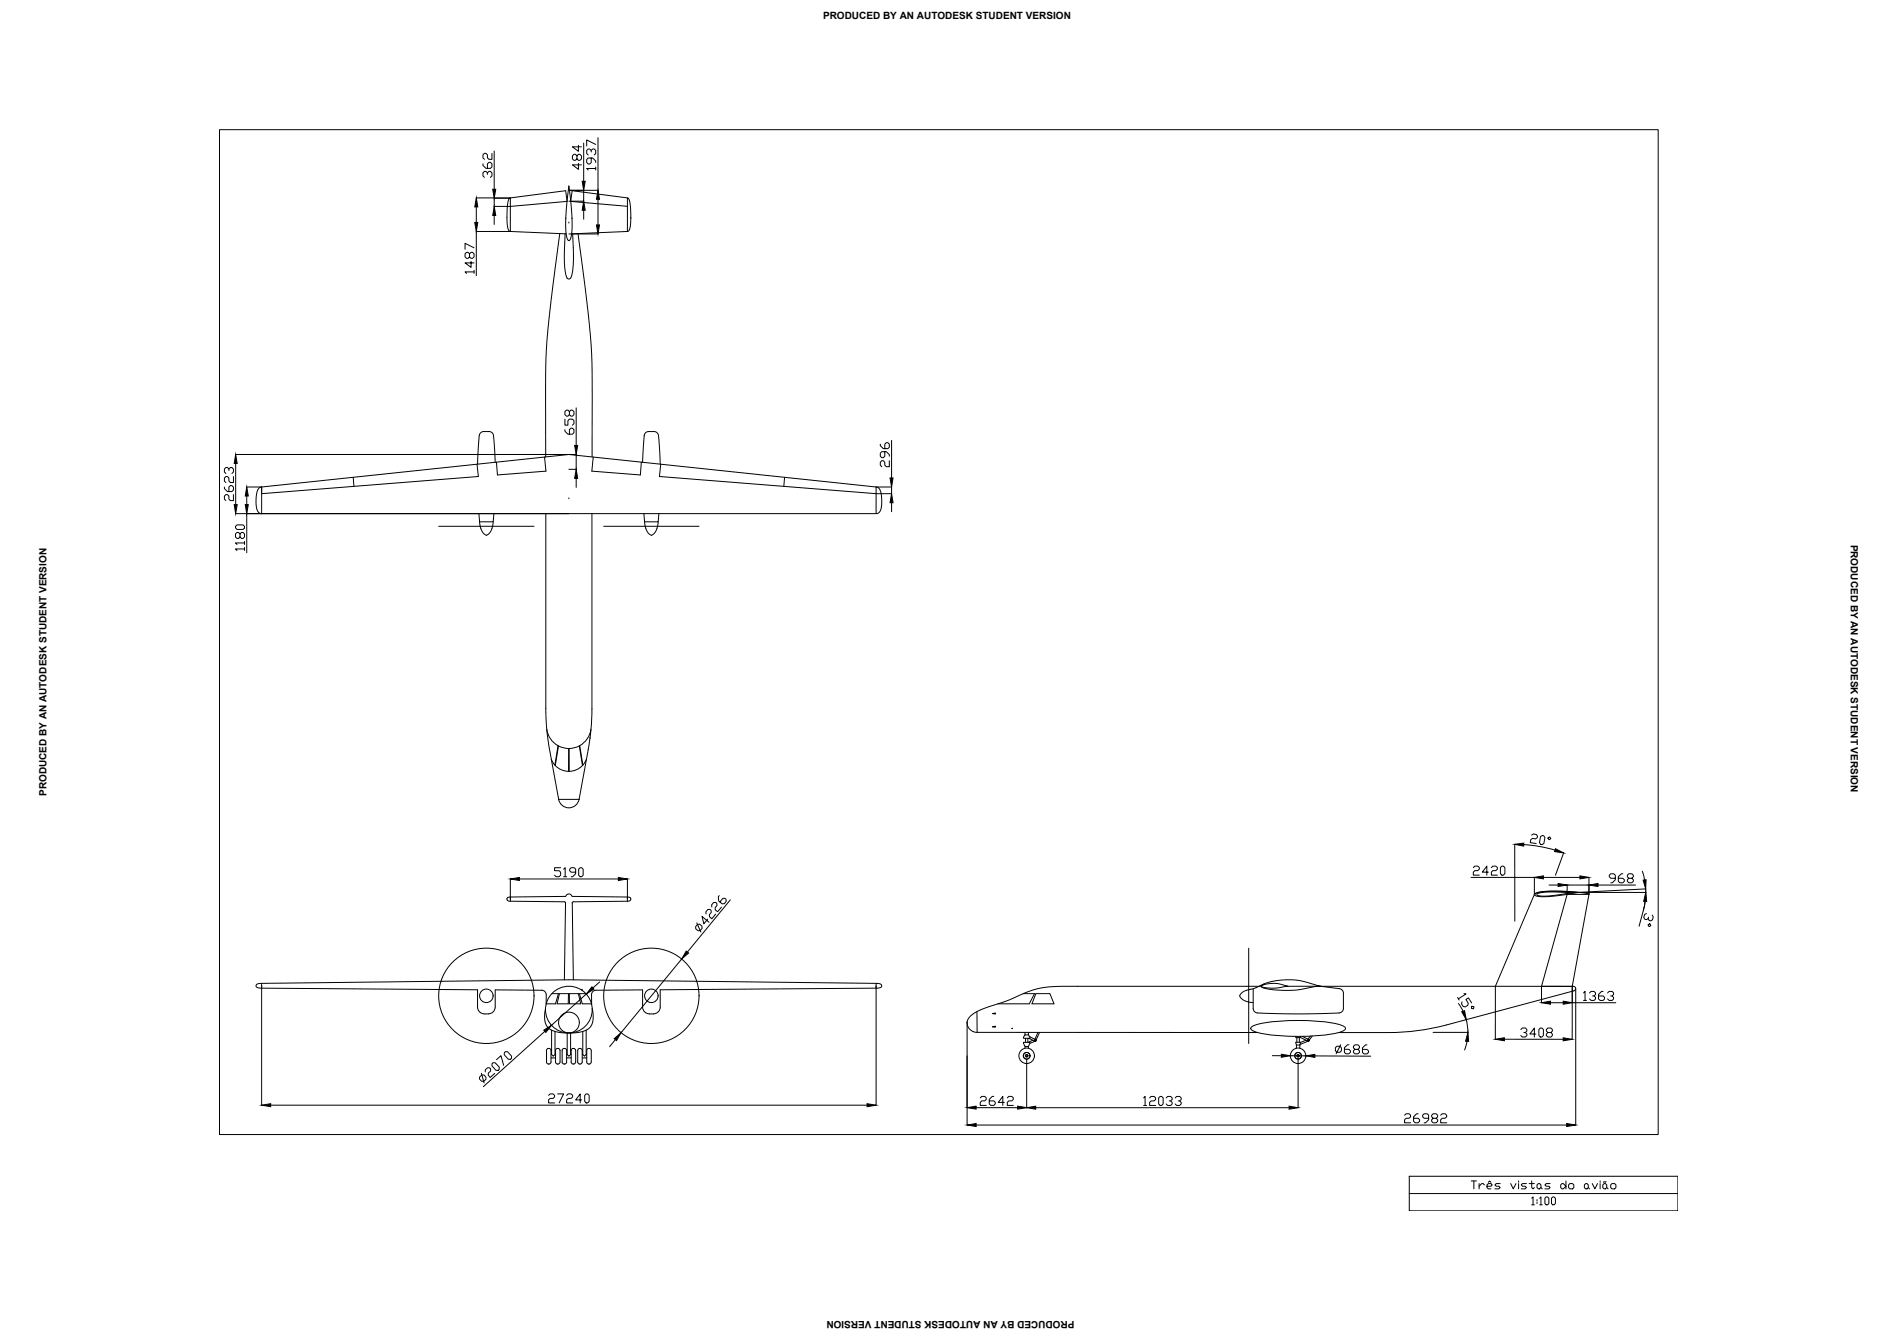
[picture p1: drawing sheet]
<svg xmlns="http://www.w3.org/2000/svg" width="841mm" height="594mm" viewBox="0 0 841 594" stroke-linecap="round" stroke-linejoin="round" font-family="sans-serif">
<!-- layer: 0 -->
<g fill="none" stroke="#000" stroke-width=".44">
<path d="M97.3 57.5h637.8v445.5h-637.8zM214.1 72.6v.7l1.3 1.3h2l.7-.6v-1.4l-.7-.6h-.6l-.7 .6v2M216.1 77.3v-.7l-.7-.6h-.6l-.7 .6v1.4l.7 .6M216.1 76.6l.7-.6h.6l.7 .6v1.4l-.7 .6M218.1 68v2.6h-1.3l-.7-.6v-1.4l-.7-.6h-.6l-.7 .6v1.4l.7 .6M219.1 67v16.9M255.8 69.1l.6-.7h.7l.7 .7v1.3l-.7 .7h-.7l-.6-.7v-1.3l-.7-.7h-.6l-.7 .7v1.3l.7 .7h.6l.7-.7M256.4 72.4v2.7l-2.6-2h4M256.4 64.4v2.7l-2.6-2h4M258.8 63.4v17M262.1 70v2l-.7 .7h-.6l-.7-.7v-1.3l.7-.7h2l1.3 1.4v.6M262.1 67.4v-.7l-.7-.7h-.6l-.7 .7v1.3l.7 .7"/>
<path d="M262.1 66.7l.7-.7h.6l.7 .7v1.3l-.7 .7M264.1 74.7h-4l.7 .7M264.1 64l-4-2v2.7M264.1 74v1.4M265.1 61.1v23.3h-12.9M211.1 87.7h15.2l-.7 .6-.5 1.6-.3 6 .3 5 .5 1.3 .7 .4M211.2 91.7v6.9M219.1 95.5v4M226.3 87.9h-7.2v3.6h7.2l25.1-2.2-.6-4.8-24.5 3.2v14.9M250.8 96.6v.3M252.2 82.5l1.4 15.8-.2 5.5-.5 2.2-.6 .7-.6-.4-.5-1.4-.4-4.7 .3-7.7zM252.2 98.9h.1"/>
<path d="M253.6 96.6v.3M258.8 84.4v4.8h-6.6M258.8 93.2v4M265.1 88.4v11.3M278.2 91.5l-25.2-2.2 .6-4.8 24.6 3.2v14.9M278.2 87.7l.6 .5 .4 1.4 .5 7.2M279.7 96.6l-.3 4.2-.5 1.3-.5 .5-25 1.1M208.2 112.6l.6-.7h.7l.7 .7v1.3l-.7 .6h-.7l-.6-.6v-1.3l-.7-.7h-.7l-.6 .7v1.3l.6 .6h.7l.7-.6M208.8 115.9v2.6l-2.6-1.9h4M210.2 109.9l-4-2v2.6M210.2 119.9v1.3M226.3 102.6l24.7 1.1"/>
<path d="M226.3 102.6h-15.2l.1 19.6M248.2 103.6l-4.2 32.1-1.8 19.4-.3 14.7v32.8M250.5 103.7l-.3 11.7 .8 6.9a1.27 1.27 0 0 0 1.4 1.4 1.27 1.27 0 0 0 1.1-1.6l.7-7.2-.3-11.2M252.2 103.7h12.9M256.3 103.6l3.6 27.5 2.2 22.4 .4 11.7v37.4M210.2 120.6h-4l.6 .6M212.5 193.2l-.8 12.6M212.5 193.1l.6-1.3 1.4-.5 3.3 .3 .7 .6 .3 .9M218.8 193.2l.7 11.7M285.6 193.1l.6-1.3 1.4-.5 3.3 .3 .7 .6 .4 .9M285.6 193.2l-.7 11.7M292 193.2l.7 12.6"/>
<path d="M99.5 215.9v.7l1.3 1.3h2l.7-.6v-1.4l-.7-.6h-.6l-.7 .6v2M101.5 208.6v-.7l-.7-.6h-.7l-.6 .6v1.4l.6 .6M101.5 207.9l.7-.6h.6l.7 .6v1.4l-.7 .6M103.5 219.3v2.6h-1.3l-.7-.6v-1.4l-.7-.6h-.7l-.6 .6v1.4l.6 .6M103.5 211.3v2.6h-1.3l-.7-.6v-1.4l-.7-.6h-.7l-.6 .6v1.4l.6 .6M104.5 201.5h147.7M104.5 205.5v18.2M109.4 215.9h6.6M109.4 219.9v3.8M116 215.9l-1 .3-.9 1.3-.6 4.5 .6 4.2 .7 1.1 1.2 .4M116 215.9l136.2-14.4 136.2 14.4M116 215.9v11.8"/>
<path d="M156.6 211.6l.3 4M211.5 205.8l.6 5.5M220.1 204.9l.4 5.7M241.4 202.6l.6 6.3M263 202.6l-.6 6.3M284.3 204.9l-.4 5.7M292.9 205.8l-.5 5.5M347.8 211.6l-.3 4M388.4 215.9l1 .3 .8 1.1 .7 4.2-.5 4.5-.6 1.2-1.2 .5h-272.6M388.4 215.9v11.8M104.4 233.4l.7-.7h2.6l.7 .7v.6l-.7 .7h-2.6l-.7-.7zM104.5 227.7h147.7"/>
<path d="M106.4 236.7l.7-.6h.6l.7 .6v1.3l-.7 .7h-.6l-.7-.7v-1.3l-.7-.6h-.6l-.7 .6v1.3l.7 .7h.6l.7-.7M109.4 227.7v17.4M194.5 233.3h42.3M212.3 227.7l.3 3.3M212.6 230.8v.5M212.6 231.3l1 4 .8 1.2 1.2 .8 1.2-.7 .9-1.3 .9-4M212.6 231.3h6M219 227.7l-.4 3.6M242 227.7l.1 90.7 1.1 11.1 4.5 24.9h9l5.1-29 .6-11.2v-86.5M252.2 221.2h.1M267.7 233.3h42.2M285.5 227.7l.3 3.3"/>
<path d="M285.7 230.8l.1 .5M285.8 231.3l.2 1.9 .8 2.3 1 1.2 1 .6 1.2-.8 .8-1 .7-2.2 .3-2M285.8 231.3h6M292.1 227.7l-.3 3.6M108.4 243.4h-4l.7 .7M108.4 240.7h-4l.7 .7M108.4 240.1v1.3M108.4 242.7v1.4M242.4 323.3a9.9 9.9 0 0 0 5 7.3l-1.4 8.6M244.4 336.6l1.6 2.6M260 336.6l-1.6 2.6M261.6 327.4h.1"/>
<path d="M262 323.3a9.9 9.9 0 0 1-5 7.3l1.4 8.6M247.7 354.4a4.6 4.6 0 0 0 4.5 3.7 4.6 4.6 0 0 0 4.5-3.7M252 342a8.3 8.3 0 0 1-5.8-2.6l1.4-8.7 2.5 .9 2 .2v10.2M252.3 342a8.3 8.3 0 0 0 5.9-2.6l-1.4-8.7-2.5 .9-2 .2 .1 10.2M671.5 374.3l.1 34.1M675.5 374.4l7 .9 6.9 1.6M679 370.3l.8-.6 1.3 .3 .6 .7-.2 .7-.7 .5-1.3-.2-.8 .5-.3 1.4 2.7 .4M683 371l.7-.6 .7 .1 .5 .8-.4 2.6-.8 .6-.7-.1-.5-.8zM686.3 371.5l.7-.5 .6 .8-.8 .5zM693.2 378.1l-3.6 9.9M226.3 399.5l24.3 .5-.4 34.4M226.3 399.5l-1.4-.4 .1-1.1 1.1-.3 24.7-.3 .6-.8 .7-.3 .9 .3 .7 .8 24.6 .3 1.1 .3 .3 .4-.3 .8-1.2 .3"/>
<path d="M226.3 389.7v9.8M230.3 389.7h43.9M248.5 384.7h-2.6v1.3h2l.6 .7v1.3l-.6 .7h-1.3l-.7-.7M249.9 385.3l.7-.6v4M249.9 388.7h1.3M255.2 386.7h-2l-.7-.7v-.7l.7-.6h1.4l.6 .6v2.1l-1.3 1.3h-.7M256.5 385.3l.7-.6h.7l.6 .6v2.7l-.6 .7h-.7l-.7-.7zM278.2 399.5l-24.4 .5 .4 34.4M278.2 389.7v9.8M318.9 397.1l-.4 .5 .1 1.8 1.6 1.3 .9-.1 .9-1-.1-.9-.5-.5-1 .1-1.2 1.6M323.8 398.9l-19.1 23.2M652.2 389h28.1"/>
<path d="M653.2 384.6l.6-.6h1.4l.7 .6v.7l-.7 .7h-1.4l-.6 .7v1.3h2.7M659.9 386.7h-2.7l2-2.7v4M661.2 384.6l.6-.6h1.4l.7 .6v.7l-.7 .7h-1.4l-.6 .7v1.3h2.7M665.2 384.6l.6-.6h.7l.7 .6v2.7l-.7 .7h-.7l-.6-.7zM680.3 396.5l.7-.6 1.6-.4 5.3-.5 11 .5 3.8 .5 1.8 .5M680.3 396.5l-17.3 40.8-.1 23.5M680.3 389v7.5M680.4 396.4l2.1-.8 4.4-.4 12.7 .5-13.5 1.8-4.4-.1-1.3-.5zM684.3 389h16.2M686.8 392.4h4M694.8 392.4h9.7v4.1h-9.7zM694.8 396.5l-11.4 40.8v7.2"/>
<path d="M699.6 395.7l-3.4 .1-9.9 1.4h-3.5l-1.5-.5 1.2-.8 3.2-.4 10.5 .3M700.9 395.7h28.8M704.5 396.5l-7.5 40.8v23.5M704.5 389v7.5M708.5 392.4h16.6M716.1 389.4h-2l-.6-.7v-.7l.6-.6h1.4l.6 .6v2l-1.3 1.4h-.7M719.5 387.4h-.7l-1.3 1.3v2l.6 .7h1.4l.6-.7v-.7l-.6-.6h-2M722.1 389.4l-.6-.7v-.7l.6-.6h1.4l.6 .6v.7l-.6 .7h-1.4l-.6 .6v.7l.6 .7h1.4l.6-.7v-.7l-.6-.6M728.1 386.2l1 3.9M729.4 399.6l-2.7 11.1M729.6 394.1v1.5M729.6 394.1l-30 1.6"/>
<path d="M729.6 395.6l-.2 3.6-.8 4.4M308.9 409.2l1.8 4M309.2 409.8l1-.1 1 .9 .1 .9-.9 1-.9 .2-1-.9-.1-.9zM313 405.2l-.1-.9 .9-1.1 .9-.1 .5 .5 .1 .9-.8 1 .1 1 1 .8 1.7-2M313.7 407.5l-1.7 2.1-.8-3.3 3.1 2.6M315.6 402.1l-.1-.9 .8-1.1h1l.5 .4 .1 .9-.9 1 .1 1 1 .8 1.8-2M729.9 405l-.8 .5-.3 1.2 .4 .9 .7 .1 .8-.4M730.6 410l.8-.5 .5 .9-.8 .4zM732.5 405.7l.5 .8-.4 1.3-.8 .5-.7-.2-.4-.8 .2-.7M116 436l135.3-1.6 137.1 1.6M116 436l-1.9 .2-.6 .8 .7 .9 1.8 .2M116 436v2.1"/>
<path d="M116 438.1l95.7 .7 .1 8.4 1 1.6 1.9 .7M116 437v53M258 439.1h.1M265.8 435.3l-2.9 2.7M302.2 425.2l-26.8 32.6M388.4 436l1.9 .2 .6 .7-.1 .6-.6 .4-1.8 .2M388.4 436v2.1M388.4 438.1l-95.7 .7-.1 8.4-1 1.6-1.9 .7M388.4 437v53M553.6 420.4v42.2M559.2 437.3h-88.2l-8.7 .6-6.6 1.8-9.5 4.1-10.1 3.4-4.5 2.2-2.3 2.2-.5 1.4 .1 1.4 .5 1.3 1.2 1.1 2.6 .9M559.3 437.1l2.4-.9 3.6-.2 5.7 1.3-4.8 .7-2.7 .1-3.5-.4-.7-.2z"/>
<path d="M559.3 436.9l1.9-1 3.7-1 7.4-.5 4.8 .5 8.3 2.4h-2l-8 1.6-5.9 .2-8.6-.9-1.5-.6zM560.4 436.2l-4 1.9-4.9 1.4-1.7 1.6-.2 .4 .4 .8 1.5 1.2 4.1 1M585.4 437.2l9.3 1.5 .7 .7 .2 .9v5.9a2.42 2.42 0 0 1-3 2.9l-19.3 .4-16.3-.5-.9-.5-.4-.9-.1-9.2M585.4 437.2l-14.4 .1M585.6 437.3h112a1.01 1.01 0 0 1 1 .9 1.01 1.01 0 0 1-.8 1.1l-56.4 15.1a100.2 100.2 0 0 1-25.9 3.4M698.6 438.3v60.5M710.7 439.5h-.7l-1.3 1.4v2l.7 .6h1.3l.7-.6v-.7l-.7-.7h-2M214.7 449.5h1.8M241.6 457.2l-27.3 24.6M241.9 447.1l-.4 4.6 .4 2.2 .9 1.5 1.5 1.2 2.2 .8 5.6 .6M242.1 445.2v-4.7l-.5-.9-.9-.5-21.2-.2-.1 8.3-1 1.6-1.9 .7M244.5 456.7v10.8"/>
<path d="M244.7 440.5h2.9l-1.3 4.5h-4.1M246 457.3v10.2h.3M248 440.5h4l-.1 4.5h-4.9zM251.5 458v9.5M252.4 440.5h4l1.1 4.5h-5zM253 458v9.5M258.4 457.3v10.2M259.7 440.5h-2.8l1.3 4.5h4M259.9 456.7v10.8M259.9 440.7l-15.4 13.8M262.3 445v-4.5l.5-.9 .9-.5 21.2-.2 .1 8.3 1 1.6 1.9 .7M262.3 445v.4"/>
<path d="M262.6 447.2l.3 4.7-.4 2-.9 1.5-1.1 1-2.5 1-5.6 .6M287.9 449.5h1.8M428.8 453.4h.1M428.8 453.4v45.4M433.1 448.5l.1 9.2 124.3 .1M440.1 455.2h.1M440.1 449.3h.1M440.1 449.4h1.1M440.9 455.1h.5l-.5 .2M440.9 449.3h.5l-.4 .1M441.1 455.1l-1 .1 1 .1M441.2 449.3h-1.1"/>
<path d="M453.7 440.5h4.9l-2.3 4.5h-13.9M454.4 458.8l-.6 1.5h2.8l-.7-1.5M454.4 457.7v1.1M454.4 458.8h1.5M455.9 457.7v1.1M456.4 459.6l2.6 1.3 .2 .5-.5 .1-2.6-1.2M459.2 440.5h6.3l1.8 4.5h-9.8zM460.2 457.7l-1.4 3a.46 .46 0 0 1 .5 .7 .46 .46 0 0 1-.8 0M460.9 457.7l-1.6 3.4M555 455.2a45.1 45.1 0 0 1 18.2-2.8h2.3a59 59 0 0 1 20 2.4l.9 .8v.7a15.6 15.6 0 0 1-8.5 2.5 93.1 93.1 0 0 1-31.5-1.4l-1.8-1.1-.1-.4zM574.5 459.5v.5h2M576.5 459.5v.5"/>
<path d="M577.4 459.5l2.7 1.3 .2 .5-.5 .2-3.3-1.5M580.9 459.4l-1 1.3a.46 .46 0 0 1 .4 .7 .46 .46 0 0 1-.8 0M581.8 459.3l-1.5 2.1M593.6 457.8h21.9M646.2 442.2l.7 1.2M646.6 444.9l2 3.4M648.2 444.1l-.2 1 .7 1.1 .9 .2 1.1-.7 .2-.9-1-1.7 1.1-.7 1.4 2.2M649 440.5l1 .2-3.4 2.1M650 452.1l.8 5.6h-15.5M652.6 446.1l.9 .2-.2 1-1-.3zM674.3 456.4l.6-.7h1.4l.6 .7v.7l-.7 .7h-.6M676.2 457.8l.7 .6v.7l-.7 .6h-1.3l-.6-.6"/>
<path d="M680.9 458.4h-2.6l2-2.6-.1 4M682.3 456.4l.6-.6h.7l.7 .6-.1 2.7-.6 .7h-.7l-.6-.7zM686.3 457.8l-.7-.7v-.7l.7-.6h1.3l.6 .6v.7l-.6 .7h-1.3l-.7 .6v.7l.7 .7h1.3l.6-.7v-.7l-.6-.6M687.4 444.5h5.6M697 444.5h19.4M702 440.2l.7-.7v4M702 443.5h1.4M704.7 440.2l.7-.7h1.3l.7 .7v.7l-.7 .6h-.7M706.7 441.5l.7 .7v.7l-.7 .6h-1.3l-.7-.6M712.7 440.2l.7-.7h1.3l.7 .7v.7l-.7 .6h-.7M714.7 441.5l.7 .7v.7l-.7 .6h-1.3l-.7-.6M212.6 477.4l1-.8h1l.9 1-.1 .9-1 .9h-.9l-.9-1z"/>
<path d="M213.4 475.8l1.2 4.3M215.1 475.2l.1-.9 1-.9h.9l.4 .5v1l-1 .8v1l.8 1 2-1.8M218.1 471.6l.5-.5 1 .1 1.8 2-.1 .9-.5 .5-.9-.1-1.8-2zM220.1 469.8l2-1.8 1.2 4.3M223.6 466.7l.5-.5 .9 .1 1.8 2v.9l-.5 .5-1-.1-1.8-2zM242.5 465.1l.9-.3 .8 .6 .1 5.4a1 1 0 0 1-1 .9 1 1 0 0 1-1-.9v-5.1zM244.3 469h2M244.3 467.5h.2M244.5 467.5l.8 .8 .7-.8M246.5 465.1l.9-.3 .8 .6 .1 5.4a1 1 0 0 1-1 .9 1 1 0 0 1-1-.9v-5.1zM249.2 470.8l.3 .7 .8 .2M249.2 465.7v5.1"/>
<path d="M250.3 464.8l.6 .3 .3 .6v5.1l-.3 .7-.6 .2M250.3 464.8l-.8 .3-.3 .6M251.2 469h2M251.2 467.5h.3M251.5 467.5l.7 .8 .8-.8M253 467.5h.2M253.2 465.7a1 1 0 0 1 1-.9 1 1 0 0 1 1 .9M253.2 470.8a1 1 0 0 0 1 .9 1 1 0 0 0 1-.9M253.2 465.7v5.1M255.2 465.7v5.1M256.4 465.1l.8-.3 .8 .6 .1 5.4a1 1 0 0 1-1 .9 1 1 0 0 1-1-.9v-5.1zM258.1 469h2"/>
<path d="M258.1 467.5h.3M258.4 467.5l.7 .8 .8-.8M259.9 467.5h.2M260.4 465.1l.8-.3 .8 .6 .1 5.4a1 1 0 0 1-1 .9 1 1 0 0 1-1-.9v-5.1zM272.8 460.9l-2.5 3.1M453.8 462.1h2.8v.5l-.7 1.3h-1.5zM454.4 463.9v.8M454.7 460.3v1.8M455.2 469.7v21.4M455.7 460.3v1.8M455.9 463.9v.8M458 461.2l-2.3 .9"/>
<path d="M459 461.6l-2.4 1M564.1 468h4M572.1 468.1h6.8M574.8 463.3l-.3-1.2h2l-.2 1.2M574.8 463.3v1.4M574.8 463.3h1.5M575 460v2.1M575.5 469.1v22M576.1 460v2.1M576.3 463.3v1.4M579 461.2l-2.5 1M580.1 461.5l-3.8 1.6"/>
<path d="M582.9 468.1l24.8 .2M592 464.5l.7-.7 1.3 .1 .7 .6v1.3l-.7 .7h-1.3l-.7-.7zM594.4 463.2l-2 4M598.1 463.2h-.7l-1.4 1.3v2l.7 .7h1.3l.7-.7v-.6l-.6-.7h-2.1M600.7 465.2l-.7-.6v-.7l.7-.7h1.4l.6 .7v.7l-.6 .6h-1.4l-.7 .7v.6l.7 .7h1.3l.7-.6v-.7l-.6-.7M606.1 463.2h-.7l-1.4 1.4v2l.7 .6h1.3l.7-.6v-.7l-.6-.6-2.1-.1M650.4 461.7l-1.1 3.8M666.9 460.7l26.1 .1M120 490h264.4M243.2 485.6l.7-.6h1.3l.7 .6v.7l-.7 .7h-1.3l-.7 .6v1.4h2.7M247.2 485h2.7l-2 4M251.2 485.6l.7-.6h1.3l.7 .6v.7l-.7 .7h-1.3l-.7 .6v1.4h2.7"/>
<path d="M257.9 487.6h-2.7l2-2.6v4M259.2 485.6l.7-.6h.6l.7 .6v2.7l-.7 .7h-.6l-.7-.7zM432.8 498.8h261.8M432.8 491.1h18.4M434.6 486.7l.7-.6h1.3l.6 .6v.7l-.6 .7h-1.3l-.7 .6v1.4h2.6M440.6 486.1h-.7l-1.3 1.3v2l.7 .7h1.3l.6-.7v-.7l-.6-.6h-2M445.2 488.7h-2.6l2-2.6v4M446.6 486.7l.7-.6h1.3l.6 .6v.7l-.6 .7h-1.3l-.7 .6v1.4h2.6M459.2 491.1h112.3M507 486.8l.7-.7v4M507 490.1h1.3M509.7 486.8l.6-.7h1.4l.6 .7v.6l-.6 .7h-1.4l-.6 .7v1.3h2.6"/>
<path d="M513.7 486.8l.6-.7h.7l.7 .7v2.6l-.7 .7h-.7l-.6-.7zM517 486.8l.7-.7h1.3l.7 .7v.6l-.7 .7h-.7M519 488.1l.7 .7v.6l-.7 .7h-1.3l-.7-.7M521 486.8l.7-.7h1.3l.7 .7v.6l-.7 .7h-.7M523 488.1l.7 .7v.6l-.7 .7h-1.3l-.7-.7M622.7 494.4l.7-.6h1.3l.7 .6v.7l-.7 .7h-1.3l-.7 .7v1.3h2.7M628.7 493.8h-.7l-1.3 1.3v2l.7 .7h1.3l.7-.7v-.6l-.7-.7h-2M633.4 495.8h-2l-.7-.7v-.7l.7-.6h1.3l.7 .6v2.1l-1.4 1.3h-.6M635.4 495.8l-.7-.7v-.7l.7-.6h1.3l.7 .6v.7l-.7 .7h-1.3l-.7 .7v.6l.7 .7h1.3l.7-.7v-.6l-.7-.7M638.7 494.4l.7-.6h1.3l.7 .6v.7l-.7 .7h-1.3l-.7 .7v1.3h2.7"/>
<circle cx="215.6" cy="441.5" r="21.1"/>
<circle cx="215.6" cy="441.5" r="3"/>
<circle cx="252.2" cy="447.6" r="10.4"/>
<circle cx="252.2" cy="453.3" r="4.6"/>
<circle cx="288.8" cy="441.5" r="21.1"/>
<circle cx="288.8" cy="441.5" r="3"/>
<circle cx="448.7" cy="455.9" r=".1"/>
<circle cx="455.2" cy="468.1" r="3.4"/>
<circle cx="455.2" cy="468.1" r="1.47"/>
<circle cx="455.2" cy="468.1" r=".58"/>
<circle cx="455.2" cy="468.1" r=".37"/>
<circle cx="458.9" cy="461.2" r=".18"/>
<circle cx="575.5" cy="468.1" r="3.4"/>
<circle cx="575.5" cy="468.1" r="1.47"/>
<circle cx="575.5" cy="468.1" r=".58"/>
<circle cx="575.5" cy="468.1" r=".37"/>
<circle cx="579.9" cy="461.2" r=".18"/>
</g>
<path d="M681.3 396.6l-1 .1" fill="none" stroke="#808080" stroke-width=".44"/>
<g fill="#000" stroke="#000" stroke-width=".44">
<path d="M211.2 87.7l.6 4h-1.3zM210.5 98.6h1.3l-.6 4zM219.1 91.5l.7 4h-1.4zM218.4 83.9h1.4l-.7 4zM258.8 89.2l.6 4h-1.3zM258.1 80.4h1.3l-.6 4zM264.4 99.7h1.4l-.7 4zM265.1 84.4l.7 4h-1.4zM104.5 201.5l.7 4h-1.4zM109.4 215.9l.7 4h-1.4zM103.8 223.7h1.4l-.7 4zM108.7 223.7h1.4l-.7 4z"/>
<path d="M671.5 374.3l4.1-.5-.1 1.3zM689.6 376.3l3.6 1.8-4-.6zM226.3 389.7l4-.7v1.4zM274.2 389l4 .7-4 .7zM680.3 389l4-.7v1.3zM690.8 391.7l4 .7-4 .6zM700.5 388.3l4 .7-4 .6zM704.5 392.4l4-.7v1.3zM729.6 395.7l.4 4-1.3-.1zM728.5 390.2l1.3-.2-.2 4.1zM262.4 437.5l.9 1-3.4 2.2zM304.2 421.7l1.1 .8-3.1 2.7z"/>
<path d="M241.1 456.7l3.4-2.2-2.5 3.2zM648 448.5l1.3-.4 .8 4zM683.4 444.5l4-.6v1.3zM693 443.9l4 .6-4 .7zM272.3 460.5l3.1-2.7-2.1 3.5zM568.1 467.4l4 .7-4 .6zM578.9 468.1l4-.6v1.3zM650.8 457.7l.3 4-1.3-.1zM662.9 460.7l4-.6v1.3zM693 460.1l4 .7-4 .6zM116 490l4-.7v1.4zM384.4 489.3l4 .7-4 .7z"/>
<path d="M428.8 498.8l4-.7v1.3zM428.8 491.1l4-.7v1.3zM451.2 490.4l4 .7-4 .6zM455.2 491.1l4-.7v1.4zM571.5 490.4l4 .7-4 .7zM694.6 498.1l4 .7-4 .6z"/>
</g>
<!-- layer: cotas -->
<g fill="none" stroke="#000" stroke-width=".44">
<path d="M250.5 190.5v.7l1.3 1.3h2l.7-.7v-1.3l-.7-.7h-.7l-.7 .7v2M250.5 185.8v2.7h1.3v-2l.6-.7h1.4l.7 .7v1.3l-.7 .7M252.4 182.5l.7-.7h.7l.7 .7v1.3l-.7 .7h-.7l-.7-.7v-1.3l-.6-.7h-.7l-.6 .7v1.3l.6 .7h.7l.6-.7M255.4 180.8v16.7M390.3 196.9v.7l1.3 1.3h2l.7-.6v-1.4l-.7-.7h-.7l-.6 .7v2M395.3 195.2v16.7M212.1 211.3l-96.1 7.6M242 208.9l-21.5 1.7M252.2 201.5h3.2v6.6h-3.2M255.4 212.1v4M262.4 208.9l21.5 1.7M292.4 211.3l96 7.6h6.9v-3h-6.9"/>
<path d="M392.3 200.2v2.1l-.7 .6h-.7l-.6-.6v-1.4l.6-.7h2l1.4 1.4v.7M394.3 204.2v2.7h-1.4l-.6-.6v-1.4l-.7-.7h-.7l-.6 .7v1.4l.6 .6M395.3 222.9v4M624.8 521.5h119.1v15.3h-119.1zM624.8 529.2h119.1"/>
</g>
<path d="M254.8 197.5h1.3l-.7 4zM255.4 208.1l.7 4h-1.3zM394.6 211.9h1.3l-.6 4zM395.3 218.9l.6 4h-1.3z" fill="#000" stroke="#000" stroke-width=".44"/>
<g font-size="7.1">
<text x="651.2" y="528.5">Três vistas do avião</text>
<text x="678" y="535.5">1:100</text>
</g>
<g font-size="4.4">
<text x="364.9" y="8.6">PRODUCED BY AN AUTODESK STUDENT VERSION</text>
<text x="820.6" y="241.4" transform="rotate(90 820.6 241.4)">PRODUCED BY AN AUTODESK STUDENT VERSION</text>
<text x="20.6" y="352.9" transform="rotate(-90 20.6 352.9)">PRODUCED BY AN AUTODESK STUDENT VERSION</text>
<text x="476.3" y="585.7" transform="rotate(180 476.3 585.7)">PRODUCED BY AN AUTODESK STUDENT VERSION</text>
</g>
</svg>
